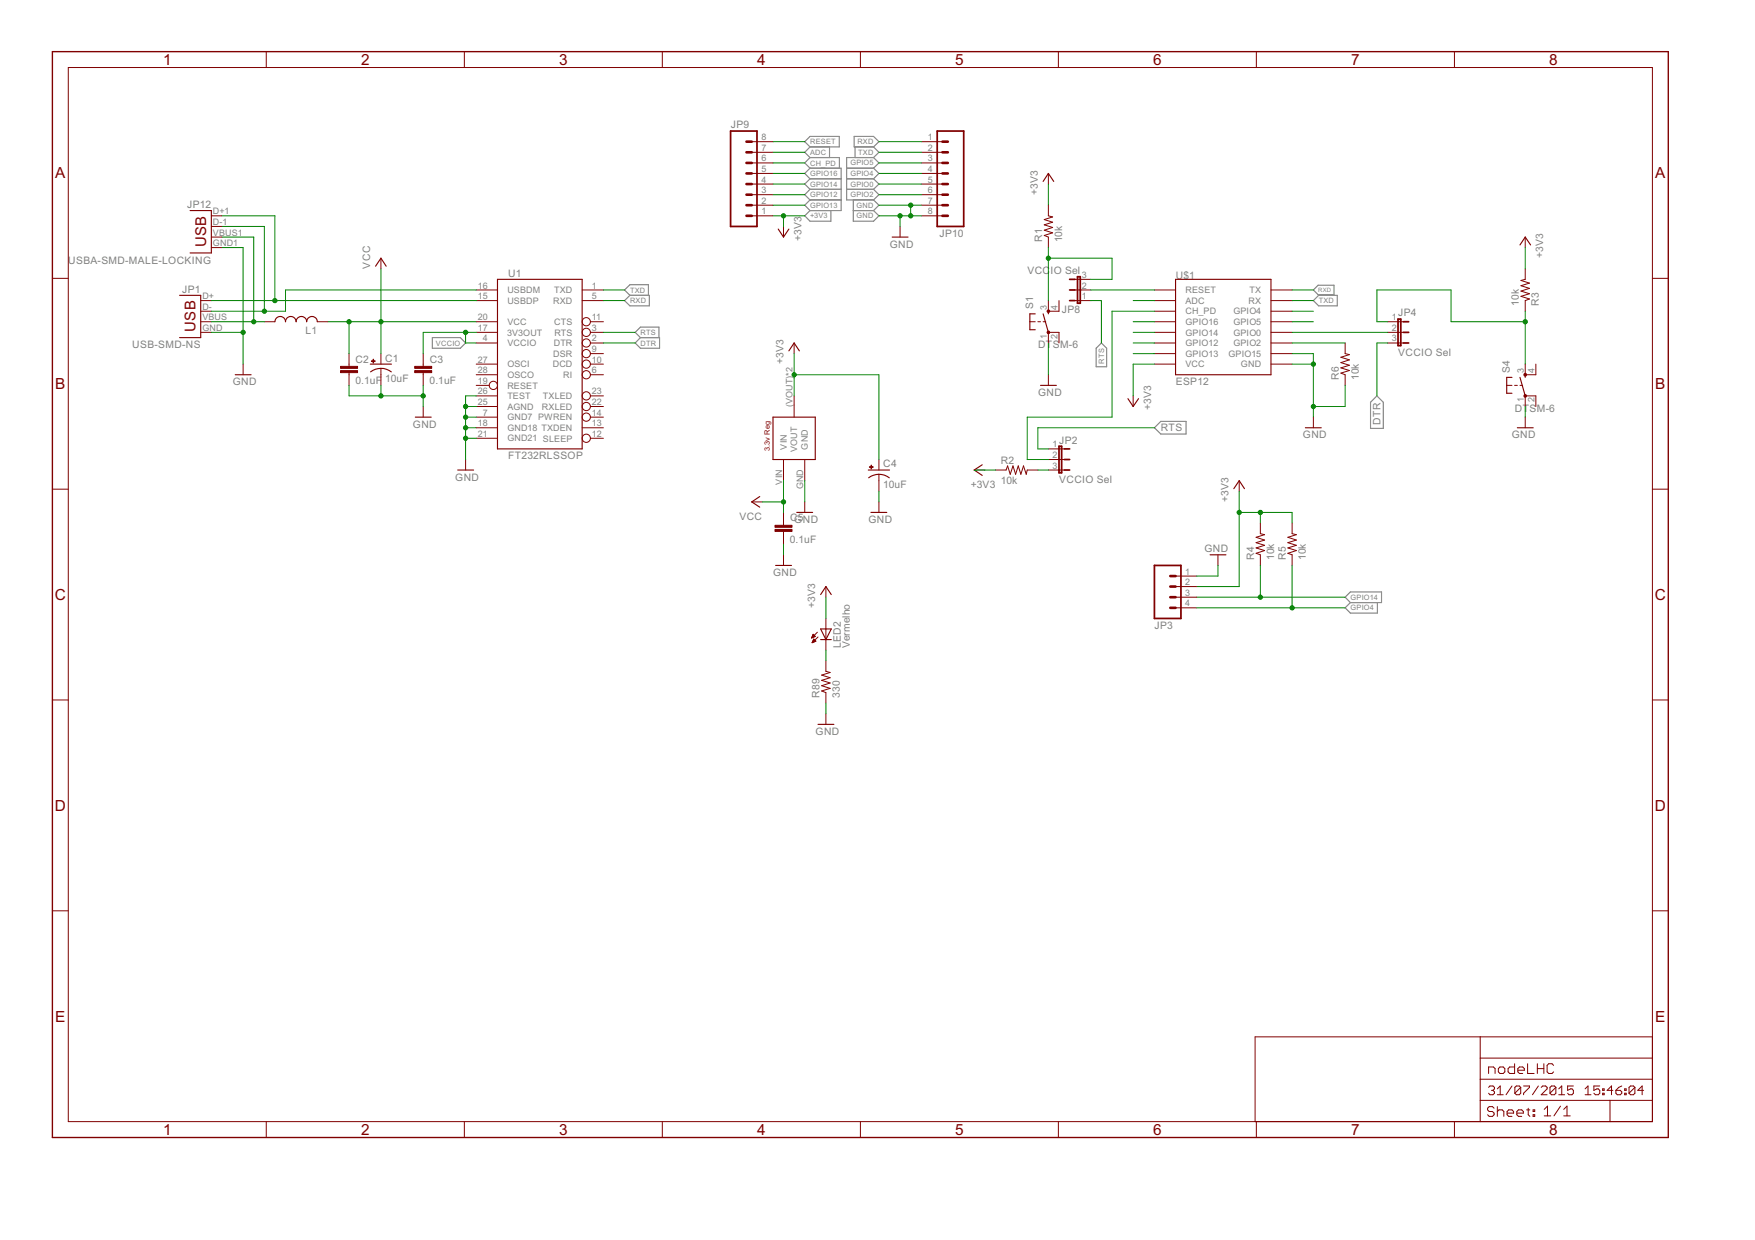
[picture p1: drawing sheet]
<svg xmlns="http://www.w3.org/2000/svg" width="297mm" height="210mm" viewBox="0 0 297 210" stroke-linecap="round" stroke-linejoin="round" font-family="sans-serif">
<g fill="none" stroke="#808080" stroke-width=".19">
<path d="M137.1 35.6l-.9 .9 .9 .9h3.5v-1.8M137.1 28.5h5.3v7.1h-5.3M137.1 33.8h5.3M137.1 26.7h5v1.8M137.1 23.1h4.9v1.8h-4.9l-.9-.9zM137.1 26.7l-.9 .9 .9 .9M137.1 28.5l-.9 .9 .9 .9M137.1 30.3h5.3M137.1 30.3l-.9 .9 .9 .8M137.1 32h5.3M137.1 32l-.9 1 .9 .8M137.1 33.8l-.9 .9 .9 .9"/>
<path d="M137.1 24.9l-.9 .9 .9 .9M140.4 24.9v1.8M143.3 28.5h4.5M143.3 30.3h4.5M143.3 32h4.5M144.4 33.8v3.6h3.4l1-.9-1-.9M144.4 35.6h3.4M144.6 23.1h3.2l1 .9-1 .9h-3.2zM144.7 24.9v1.8M147.8 33.8l1 .9-1 .9M147.8 26.7h-4.5v7.1h4.5M147.8 24.9l1 .9-1 .9"/>
<path d="M147.8 26.7l1 .9-1 .9M147.8 28.5l1 .9-1 .9M147.8 32l1 1-1 .8M147.8 30.3l1 .9-1 .8M73.2 57.1h4.7l.9 1-.9 .8h-4.7zM105.7 50.9l.9-.9h3.3v1.8h-3.3zM106.6 50l-.9-.9 .9-.9h3.1v1.8M108.4 57.1h3.2v1.8h-3.2l-.9-.8zM108.4 57.1l-.9-.8 .9-.9h3.1v1.7M185.5 58.9l.9-.8 .9 .8v3.2h-1.8zM222.3 49.1l.8-.8h2.7v1.6h-2.7zM223.2 50h3.1v1.8h-3.1l-.9-.9z"/>
<path d="M195.4 72.4l1.1-1.1h4.2v2.2h-4.2zM233 67l1.1 1.1v4.4h-2.1v-4.4zM227.7 101.1l.9-.9h5.2v1.8h-5.2zM228.6 102l-.9 .9 .9 .9h4.5v-1.8"/>
</g>
<g fill="none" stroke="#800000" stroke-width=".19">
<path d="M32.2 35.6h3.6v7.2h-3.6M131.7 38.8l.9 1.3 .9-1.3M176.6 30.7l.8-1.3 1 1.3M30.4 50h3.6v7.1h-3.6M46.5 54.5a.9 .9 0 0 1 .9-.9 .9 .9 0 0 1 .9 .9 .9 .9 0 0 1 .9-.9 .9 .9 0 0 1 .9 .9 .89 .89 0 0 1 .9-.9 .89 .89 0 0 1 .9 .9 .9 .9 0 0 1 .9-.9 .9 .9 0 0 1 .9 .9M63.6 45.1l.9-1.4 .9 1.4M84.2 47.3h14.3v28.7h-14.3zM133.5 59.4l.9-1.3 .9 1.3M151 40.1h2.7M175.2 53.1h-.9v2.7h.9M176.6 53.1l.8 3.2M177.4 52.7v.4"/>
<path d="M199 47.3h16.1v16.1h-16.1zM257.3 41.5l.8-1.4 1 1.4M39.8 63.4h2.7M62.7 61.6h3.6M62.7 62.9a2.9 2.9 0 0 1 3.5 0M70.3 70.6h2.7M77.5 79.6h2.7M130.8 70.6h7.2v7.2h-7.2zM147 79.6h3.6M166.2 78.7l-1.3 .9 1.3 .9M176.1 65.2h2.7M190.9 67.5l.9 1.3 .9-1.3"/>
<path d="M220.9 72.4h2.7M255.9 63.9h-.9v2.7h.9M256.8 72.4h2.7M257.3 63.9l.8 3.1M258.1 63.4v.5M128.6 84.1l-1.4 .9 1.4 .9M131.3 95.7h2.7M134.9 86.7h2.6M147 80.9a2.87 2.87 0 0 1 3.5 0M147.4 86.7h2.7M204.8 93.9h2.7M208.8 82.7l.9-1.3 .9 1.3"/>
<path d="M138.9 106.5h1.8l-.9 1.8zM138.9 108.3h1.8M138.9 100.6l.9-1.3 .9 1.3M138.5 122.6h2.6"/>
</g>
<g fill="none" stroke="#800000" stroke-width=".17">
<path d="M11.6 11.4h268.1v178.5h-268.1zM45.1 8.7v2.7M78.6 8.7v2.7M112.1 8.7v2.7M145.6 8.7v2.7M179.1 8.7v2.7M212.6 8.7v2.7M246.2 8.7v2.7M35.8 36.5h1.8M35.8 38.3h1.8M127.2 36.5h3.6M127.2 34.7h3.6"/>
<path d="M127.2 33h3.6M127.2 31.2h3.6M127.2 29.4h3.6M127.2 27.6h3.6M127.2 25.8h3.6M127.2 24h3.6M132.6 38.3v1.8M152.3 38.3v1.8M155.9 36.5h3.6M155.9 34.7h3.6M155.9 33h3.6M155.9 31.2h3.6"/>
<path d="M155.9 29.4h3.6M155.9 27.6h3.6M155.9 25.8h3.6M155.9 24h3.6M177.4 29.4v1.8M177.4 34.7v1.8l.8 .2-1.5 .5 1.5 .4-1.5 .5 1.5 .4-1.5 .5 1.5 .4-1.5 .5 .7 .2v1.8M8.9 47.1h2.7M34 50.9h1.8M34 52.7h1.8M34 54.5h1.8M34 56.3h1.8M35.8 40.1h1.8"/>
<path d="M35.8 41.9h1.8M44.7 54.5h1.8M53.7 54.5h1.8M59.1 59.9v2.1M64.5 43.7v1.8M64.5 59.9v1.7M71.6 59.9v2.1M80.6 50.9h3.6M80.6 54.5h3.6M80.6 56.3h3.6M80.6 49.1h3.6M80.6 58.1h3.6"/>
<path d="M98.5 50.9h3.6M98.5 49.1h3.6M99.9 54.5h2.2M99.9 56.3h2.2M99.9 59.9h2.2M99.9 58.1h2.2M134.4 58.1v1.8M174.3 54.5h.9M175.7 54.5h.4M176.6 54.5h.4M177.4 50.9v1.8h1.8v-1.8M177.4 58.1v-1.8h1.8v1.8"/>
<path d="M181.9 50.9h2.7M181.9 49.1h2.7M181.9 47.3h2.7M195.4 50.9h3.6M195.4 52.7h3.6M195.4 54.5h3.6M195.4 56.3h3.6M195.4 59.9h3.6M195.4 49.1h3.6M195.4 58.1h3.6M215.1 50.9h3.6M215.1 52.7h3.6"/>
<path d="M215.1 54.5h3.6M215.1 56.3h3.6M215.1 59.9h3.6M215.1 49.1h3.6M215.1 58.1h3.6M227.7 58.1v1.8l.7 .1-1.5 .5 1.5 .4-1.5 .5 1.5 .4-1.5 .5 1.5 .4-1.5 .5 .8 .2v1.8M234.8 54.5h2.7M234.8 56.3h2.7M234.8 58.1h2.7M258.1 40.1v1.8M258.1 45.5v1.8l-.7 .2 1.5 .4-1.5 .5 1.5 .4-1.5 .5 1.5 .4-1.5 .5 1.5 .4-.8 .3v1.8M279.7 47.1h2.7"/>
<path d="M41.1 61.6v1.8M59.1 63.1v2.1M64.5 62.4v2.8M71.6 63.1v2.1M71.6 68.8v1.8M78.8 77.8v1.8M80.6 65.2h2.2M80.6 61.6h3.6M80.6 63.4h3.6M80.6 70.6h3.6M80.6 72.4h3.6M80.6 74.2h3.6"/>
<path d="M80.6 68.8h3.6M80.6 67h3.6M98.5 72.4h3.6M99.9 61.6h2.2M99.9 63.4h2.2M99.9 70.6h2.2M99.9 74.2h2.2M99.9 68.8h2.2M99.9 67h2.2M132.6 77.8v3.6M134.4 67v3.6M136.2 77.8v3.6"/>
<path d="M148.8 77.8v1.8M164.9 79.6h1.8M168.5 79.6h1.8l.2-.7 .5 1.4 .4-1.4 .5 1.4 .4-1.4 .5 1.4 .4-1.4 .5 1.4 .2-.7h1.8M177.4 63.4v1.8M177.4 79.6h2.7M177.4 76h2.7M177.4 77.8h2.7M191.8 67v1.8M195.4 61.6h3.6M215.1 61.6h3.6M222.3 70.6v1.8M255 65.2h.9"/>
<path d="M256.3 65.2h.5M257.3 65.2h.4M258.1 61.6v1.8h1.8v-1.8M258.1 68.8v-1.8h1.8v1.8M258.1 70.6v1.8M8.9 82.8h2.7M127.2 85h1.8M132.6 86.7v2.2M132.6 90v2.1M132.6 93.9v1.8M136.2 85v1.7M139.8 99.3v1.8"/>
<path d="M148.8 80.3v2.9M148.8 85v1.7M199 97.5h3.6M199 99.3h3.6M206.1 93.9v1.8M209.7 81.4v1.8M213.3 88.5v1.8l.7 .2-1.4 .5 1.4 .4-1.4 .5 1.4 .4-1.4 .5 1.4 .4-1.4 .5 .7 .2v1.8M218.7 88.5v1.8l.7 .2-1.4 .5 1.4 .4-1.4 .5 1.4 .4-1.4 .5 1.4 .4-1.4 .5 .7 .2v1.8M279.7 82.8h2.7M8.9 118.5h2.7M137.4 108h.1M137.4 107.9h.2"/>
<path d="M137.4 107.8h.4M137.5 107.8h.4M137.5 108.7h.1M137.5 107.7h.4M137.5 108.7h.3M137.5 107.6h.4M137.5 108.6h.5M137.6 107.5h.2M137.6 108.5h.4M137.6 107.4h.1M137.6 107.4l-.2 .6M137.6 107.4l.4 .3-.6 .3"/>
<path d="M137.6 108.4h.4M137.6 108.4h.3M137.7 108.3h.1M137.7 108.2h.1M137.7 108.2l-.2 .6M137.7 108.2l.4 .3-.6 .3M138.3 107l-.9 1M138.5 107.8l-1 1M139.8 104.7v5.4M139.8 111.8v1.8l.7 .2-1.4 .5 1.4 .4-1.4 .5 1.4 .4-1.4 .5 1.4 .4-1.4 .5 .7 .2v1.8M199 101.1h3.6M199 102.9h3.6"/>
<path d="M279.7 118.5h2.7M139.8 120.8v1.8M8.9 154.2h2.7M279.7 154.2h2.7M250.5 175.5v14.4M250.5 179.1h29.2M279.7 175.5h-67.3v14.4M45.1 189.9v2.7M78.6 189.9v2.7M112.1 189.9v2.7M145.6 189.9v2.7M179.1 189.9v2.7"/>
<path d="M212.6 189.9v2.7M246.2 189.9v2.7M250.5 186.3h29.2M250.5 182.7h29.2M251.9 181.7v-1.1h.9l.2 .3v.8M251.9 184.1l.3-.3h.5l.2 .3v.2l-.2 .3M252.4 184.6h.3M252.7 184.6l.2 .2v.3l-.2 .2h-.5l-.3-.2M252.9 187.6l-.3-.3h-.5l-.3 .3v.3l.3 .3h.5l.3 .2v.3l-.3 .3h-.5l-.3-.3M253.4 184.3l.5-.5v1.5M253.4 185.3h1M253.4 188.2l.3-.3h.6l.2 .3v.8"/>
<path d="M253.4 187.3v1.7M253.9 180.6h.5l.3 .3v.5l-.3 .3h-.5l-.3-.3v-.5zM255.1 188.4h1.1v-.2l-.3-.3h-.5l-.3 .3v.5l.3 .3h.5M255.9 183.8l-1 1.5M256.3 180.1v1.6h-.8l-.3-.3v-.5l.3-.3h.8M256.7 188.4h1.1v-.2l-.2-.3h-.6l-.3 .3v.5l.3 .3h.6M256.9 181.2h1.1v-.3l-.3-.3h-.5l-.3 .3v.5l.3 .3h.5M257.4 184.1l-.3-.3h-.5l-.2 .3v1M257.4 184.1v1l-.3 .2h-.5l-.2-.2M257.4 184.1l-1 1M257.9 183.8h1v.3l-1 1v.2M258.4 187.9h.5"/>
<path d="M258.6 180.1v1.6h1.1M258.7 187.6v1.1l.2 .3M259.5 187.9h.3v.3h-.3zM259.5 188.7h.3v.3h-.3zM260.2 180.1v1.6M260.2 180.9h1.1M260.4 183.8l-1 1.5M260.9 184.1l.2-.3h.5l.3 .3v.2l-1 1h1M261.3 180.1v1.6M261.4 187.8l.5-.6v1.7M261.4 188.9h1.1M263 180.3l-.3-.2h-.6l-.2 .2v1.1l.2 .3h.6l.3-.3"/>
<path d="M263.3 184.1l-.2-.3h-.5l-.3 .3v1M263.3 184.1v1l-.2 .2h-.5l-.3-.2M263.3 184.1l-1 1M263.8 185.3h1M263.8 184.3l.5-.5v1.5M264.1 187.2l-1.1 1.7M264.7 188.9h1.1M264.7 187.8l.5-.6v1.7M266.3 183.8h-1v.8l.8-.3 .2 .3v.5l-.2 .2h-.5l-.3-.2M268.3 185.3h1M268.3 184.3l.5-.5v1.5M270.8 183.8h-1v.8l.5-.3h.2l.3 .3v.5l-.3 .2h-.5l-.2-.2"/>
<path d="M271.3 184.3h.2v.3h-.2zM271.3 185.1h.2v.2h-.2zM272.5 186.3v3.6M273 184.6h-1l.8-.8v1.5M273.5 184.6h.7l.3 .2v.3l-.3 .2h-.5l-.2-.2zM274.5 183.8l-.5 .3-.5 .5M275 184.3h.2v.3h-.2zM275 185.1h.2v.2h-.2zM276.7 184.1l-.2-.3h-.5l-.3 .3v1M276.7 184.1v1l-.2 .2h-.5l-.3-.2M276.7 184.1l-1 1M278.2 184.6h-1l.7-.8v1.5"/>
<circle cx="99.2" cy="54.5" r=".7"/>
<circle cx="99.2" cy="59.9" r=".7"/>
<circle cx="99.2" cy="58.1" r=".7"/>
<circle cx="99.2" cy="56.3" r=".7"/>
<circle cx="83.5" cy="65.2" r=".7"/>
<circle cx="99.2" cy="74.2" r=".7"/>
<circle cx="99.2" cy="67" r=".7"/>
<circle cx="99.2" cy="68.8" r=".7"/>
<circle cx="99.2" cy="61.6" r=".7"/>
<circle cx="99.2" cy="63.4" r=".7"/>
<circle cx="99.2" cy="70.6" r=".7"/>
</g>
<g fill="#800000" stroke="#800000" stroke-width=".17">
<path d="M62.9 61.1l.6 .1z"/>
<path d="M63.1 60.8l.1 .6z"/>
<path d="M70.2 62.7h2.9v.4h-2.9z"/>
<path d="M70.2 62h2.9v.4h-2.9z"/>
<path d="M147.2 79l.6 .1z"/>
<path d="M147.4 78.7l.1 .7z"/>
<path d="M131.2 89.6h2.8v.4h-2.8z"/>
<path d="M131.2 88.9h2.8v.4h-2.8z"/>
<path d="M57.6 62.7h2.9v.4h-2.9z"/>
<path d="M57.6 62h2.9v.4h-2.9z"/>
</g>
<path d="M8.9 8.7h273.5v183.9h-273.5z" fill="none" stroke="#800000" stroke-width=".23"/>
<g fill="#800000" stroke="#800000" stroke-width=".17">
<path d="M258 66.9l.1-.1 .2 .1v.3h-.3z" fill-rule="evenodd"/>
<path d="M177.3 56.1h.3v.3h-.3l-.1-.1z" fill-rule="evenodd"/>
<path d="M177.3 52.5h.3v.3l-.2 .1-.1-.1-.1-.1z" fill-rule="evenodd"/>
<circle cx="258.2" cy="63.4" r=".24"/>
</g>
<g fill="none" stroke="#800000" stroke-width=".3">
<path d="M123.7 22.2h4.4v16.1h-4.4zM158.6 22.2h4.5v16.1h-4.5zM181 50.9h.9M181 49.1h.9M181 47.3h.9M182.4 46.8h.4v4.5h-.4zM236.6 54h.5v4.5h-.5zM237.5 54.5h.9M237.5 56.3h.9M237.5 58.1h.9M179.2 75.5h.5v4.5h-.5zM180.1 76h.9"/>
<path d="M180.1 77.8h.9M180.1 79.6h.9M195.4 95.7h4.5v9h-4.5z"/>
</g>
<g fill="none" stroke="#800000" stroke-width=".44">
<path d="M126.3 33h.9M126.3 34.7h.9M126.3 36.5h.9M126.3 29.4h.9M126.3 31.2h.9M126.3 27.6h.9M126.3 25.8h.9M126.3 24h.9M159.5 33h.9M159.5 34.7h.9M159.5 36.5h.9M159.5 29.4h.9"/>
<path d="M159.5 31.2h.9M159.5 27.6h.9M159.5 25.8h.9M159.5 24h.9M198.1 99.3h.9M198.1 97.5h.9M198.1 101.1h.9M198.1 102.9h.9"/>
</g>
<g fill="none" stroke="#008000" stroke-width=".17">
<path d="M37.6 36.5h8.9v14.4M37.6 38.3h7.1v14.4M130.8 36.5h5.4M130.8 34.7h5.4M130.8 25.8h5.4M130.8 24h5.4M130.8 27.6h5.4M130.8 29.4h5.4M130.8 31.2h5.4M130.8 33h5.4M132.6 36.5v1.8M148.8 36.5h7.1"/>
<path d="M148.8 34.7h7.1M148.8 25.8h7.1M148.8 24h7.1M148.8 27.6h7.1M148.8 29.4h7.1M148.8 31.2h7.1M148.8 33h7.1M152.3 36.5v1.8M154.1 34.7v1.8M177.4 31.2v3.5M35.8 56.3h5.3M35.8 54.5h8.9"/>
<path d="M35.8 50.9h44.8M37.6 41.9h3.5v19.7M37.6 40.1h5.3v14.4M55.5 54.5h25.1M59.1 54.5v5.4M64.5 45.5v14.4M78.8 56.3v1.8h1.8M80.6 56.3h-9v3.6M80.6 49.1h-32.3v3.6h-12.5M102.1 56.3h5.4M102.1 49.1h3.6M102.1 50.9h3.6"/>
<path d="M102.1 58.1h5.4M134.4 59.9v7.1M177.4 41.9v9M177.4 58.1v5.3M177.4 43.7h10.8v3.6h-3.6M184.6 49.1h10.8M184.6 50.9h1.8v7.2M191.8 56.3h3.6M191.8 59.9h3.6M191.8 54.5h3.6M191.8 50.9h3.6M191.8 58.1h3.6"/>
<path d="M195.4 52.7h-7.2v17.9h-14.3v7.2h3.5M218.7 56.3h16.1M218.7 59.9h3.6v10.7M218.7 54.5h3.6M218.7 49.1h3.6M218.7 50.9h3.6M218.7 52.7h3.6M218.7 58.1h9M234.8 54.5h-1.8v-5.4h12.6v5.4h12.5M234.8 58.1h-1.8v8.9M258.1 41.9v3.6M258.1 52.7v8.9"/>
<path d="M59.1 65.2v1.8h12.5M64.5 65.2v1.8M71.6 65.2v3.6M78.8 68.8h1.8M78.8 70.6h1.8M78.8 72.4h1.8M78.8 74.2h1.8M80.6 67h-1.8v10.8M134.4 63.4h14.4v14.4M164.9 79.6h3.6M175.7 79.6h1.7M195.4 72.4h-19.7v3.6h1.7"/>
<path d="M195.4 61.6h-3.6v5.4M218.7 61.6h3.6M227.7 65.2v3.6h-5.4M258.1 68.8v1.8M129 85h3.6M132.6 81.4v5.3M132.6 92.1v1.8M136.2 81.4v3.6M148.8 83.2v1.8M206.1 95.7v1.8h-3.5M209.7 83.2v16.1h-7.1M209.7 86.7h9v1.8"/>
<path d="M213.3 86.7v1.8M213.3 95.7v5.4M218.7 95.7v7.2M139.8 101.1v3.6M139.8 110.1v1.7M139.8 119v1.8M202.6 101.1h25.1M202.6 102.9h25.1"/>
</g>
<g fill="#008000" stroke="#008000" stroke-width=".17">
<circle cx="41.1" cy="56.3" r=".36"/>
<circle cx="71.6" cy="67" r=".36"/>
<circle cx="64.5" cy="67" r=".36"/>
<circle cx="78.8" cy="68.8" r=".36"/>
<circle cx="78.8" cy="70.6" r=".36"/>
<circle cx="78.8" cy="72.4" r=".36"/>
<circle cx="78.8" cy="74.2" r=".36"/>
<circle cx="152.3" cy="36.5" r=".36"/>
<circle cx="154.1" cy="36.5" r=".36"/>
<circle cx="154.1" cy="34.7" r=".36"/>
<circle cx="222.3" cy="61.6" r=".36"/>
<circle cx="222.3" cy="68.8" r=".36"/>
<circle cx="134.4" cy="63.4" r=".36"/>
<circle cx="132.6" cy="36.5" r=".36"/>
<circle cx="209.7" cy="86.7" r=".36"/>
<circle cx="213.3" cy="86.7" r=".36"/>
<circle cx="64.5" cy="54.5" r=".36"/>
<circle cx="59.1" cy="54.5" r=".36"/>
<circle cx="132.6" cy="85" r=".36"/>
<circle cx="42.9" cy="54.5" r=".36"/>
<circle cx="46.5" cy="50.9" r=".36"/>
<circle cx="44.7" cy="52.7" r=".36"/>
<circle cx="78.8" cy="56.3" r=".36"/>
<circle cx="177.4" cy="43.7" r=".36"/>
<circle cx="258.1" cy="54.5" r=".36"/>
<circle cx="213.3" cy="101.1" r=".36"/>
<circle cx="218.7" cy="102.9" r=".36"/>
</g>
<g font-size="2.9" fill="#800000">
<text x="27.6" y="11">1</text>
<text x="61.1" y="11">2</text>
<text x="94.6" y="11">3</text>
<text x="128.1" y="11">4</text>
<text x="161.7" y="11">5</text>
<text x="195.2" y="11">6</text>
<text x="228.7" y="11">7</text>
<text x="262.2" y="11">8</text>
<text x="9.3" y="30.2">A</text>
<text x="280.2" y="30.2">A</text>
<text x="9.3" y="65.9">B</text>
<text x="280.2" y="65.9">B</text>
<text x="9.3" y="101.6">C</text>
<text x="280.1" y="101.6">C</text>
<text x="9.3" y="137.2">D</text>
<text x="280.1" y="137.2">D</text>
<text x="9.3" y="172.9">E</text>
<text x="280.2" y="172.9">E</text>
<text x="27.6" y="192.1">1</text>
<text x="61.1" y="192.1">2</text>
<text x="94.6" y="192.1">3</text>
<text x="128.1" y="192.1">4</text>
<text x="161.7" y="192.1">5</text>
<text x="195.2" y="192.1">6</text>
<text x="228.7" y="192.1">7</text>
<text x="262.2" y="192.1">8</text>
</g>
<g font-size="2.8" fill="#800000">
<text x="34.9" y="41.9" transform="rotate(-90 34.9 41.9)">USB</text>
<text x="33.1" y="56.2" transform="rotate(-90 33.1 56.2)">USB</text>
</g>
<g font-size="1.9" fill="#808080">
<text x="123.7" y="21.7">JP9</text>
<text x="31.7" y="35.2">JP12</text>
<text x="175.7" y="33" transform="rotate(-90 175.7 33)">+3V3</text>
<text x="135.7" y="40.7" transform="rotate(-90 135.7 40.7)">+3V3</text>
<text x="150.6" y="41.9">GND</text>
<text x="159" y="40.1">JP10</text>
<text x="176.4" y="41" transform="rotate(-90 176.4 41)">R1</text>
<text x="179.8" y="41" transform="rotate(-90 179.8 41)">10k</text>
<text x="11.5" y="44.6">USBA-SMD-MALE-LOCKING</text>
<text x="62.7" y="45.5" transform="rotate(-90 62.7 45.5)">VCC</text>
<text x="86" y="46.9">U1</text>
<text x="173.9" y="46.3">VCC</text>
<text x="177.8" y="46.3">IO Sel</text>
<text x="199" y="47.3">U$1</text>
<text x="261.2" y="43.7" transform="rotate(-90 261.2 43.7)">+3V3</text>
<text x="30.9" y="49.5">JP1</text>
<text x="174.8" y="52.4" transform="rotate(-90 174.8 52.4)">S1</text>
<text x="179.7" y="53">JP8</text>
<text x="236.7" y="53.6">JP4</text>
<text x="257.1" y="51.8" transform="rotate(-90 257.1 51.8)">10k</text>
<text x="260.5" y="51.7" transform="rotate(-90 260.5 51.7)">R3</text>
<text x="22.4" y="59">USB-SMD-NS</text>
<text x="51.7" y="56.6">L1</text>
<text x="175.7" y="59">DTSM-6</text>
<text x="39.4" y="65.2">GND</text>
<text x="60.2" y="65">0.1uF 10uF</text>
<text x="60.2" y="61.4">C2</text>
<text x="65.2" y="61.2">C1</text>
<text x="72.7" y="65">0.1uF</text>
<text x="72.7" y="61.4">C3</text>
<text x="132.6" y="61.6" transform="rotate(-90 132.6 61.6)">+3V3</text>
<text x="199" y="65.2">ESP12</text>
<text x="226.6" y="64.3" transform="rotate(-90 226.6 64.3)">R6</text>
<text x="230" y="64.3" transform="rotate(-90 230 64.3)">10k</text>
<text x="236.7" y="60.3">VCCIO Sel</text>
<text x="255.6" y="63.1" transform="rotate(-90 255.6 63.1)">S4</text>
<text x="175.7" y="67">GND</text>
<text x="194.8" y="69.4" transform="rotate(-90 194.8 69.4)">+3V3</text>
<text x="233.7" y="71.9" transform="rotate(-90 233.7 71.9)">DTR</text>
<text x="256.4" y="69.7">DTSM-6</text>
<text x="69.9" y="72.4">GND</text>
<text x="86" y="77.8">FT232RLSSOP</text>
<text x="179.3" y="75.1">JP2</text>
<text x="196.5" y="73">RTS</text>
<text x="220.5" y="74.2">GND</text>
<text x="255.9" y="74.2">GND</text>
<text x="77" y="81.4">GND</text>
<text x="149.5" y="82.5">10uF</text>
<text x="149.5" y="79.1">C4</text>
<text x="164.3" y="82.6">+3V3</text>
<text x="169.4" y="81.9">10k</text>
<text x="169.4" y="78.5">R2</text>
<text x="179.3" y="81.8">VCCIO Sel</text>
<text x="125.2" y="88">VCC</text>
<text x="133.7" y="88.3">CG5ND</text>
<text x="147" y="88.5">GND</text>
<text x="207.9" y="85" transform="rotate(-90 207.9 85)">+3V3</text>
<text x="133.7" y="91.9">0.1uF</text>
<text x="203.9" y="93.4">GND</text>
<text x="212.3" y="94.8" transform="rotate(-90 212.3 94.8)">R4</text>
<text x="215.6" y="94.8" transform="rotate(-90 215.6 94.8)">10k</text>
<text x="217.6" y="94.8" transform="rotate(-90 217.6 94.8)">R5</text>
<text x="221" y="94.8" transform="rotate(-90 221 94.8)">10k</text>
<text x="130.9" y="97.5">GND</text>
<text x="138" y="102.9" transform="rotate(-90 138 102.9)">+3V3</text>
<text x="195.4" y="106.5">JP3</text>
<text x="142.3" y="109.7" transform="rotate(-90 142.3 109.7)">LED2</text>
<text x="143.8" y="109.7" transform="rotate(-90 143.8 109.7)">Vermelho</text>
<text x="138.7" y="118.1" transform="rotate(-90 138.7 118.1)">R89</text>
<text x="142.1" y="118.1" transform="rotate(-90 142.1 118.1)">330</text>
<text x="138" y="124.4">GND</text>
</g>
<g font-size="1.7" fill="#808080">
<text x="128.9" y="23.7">8</text>
<text x="157" y="23.7">1</text>
<text x="128.9" y="29.1">5</text>
<text x="128.9" y="27.3">6</text>
<text x="128.9" y="25.5">7</text>
<text x="157" y="25.5">2</text>
<text x="157" y="27.3">3</text>
<text x="157" y="29.1">4</text>
<text x="128.9" y="34.5">2</text>
<text x="128.9" y="32.7">3</text>
<text x="128.9" y="30.9">4</text>
<text x="157" y="30.9">5</text>
<text x="157" y="32.7">6</text>
<text x="157" y="34.5">7</text>
<text x="36" y="36.3">D+1</text>
<text x="36" y="38.1">D-1</text>
<text x="36" y="39.9">VBUS1</text>
<text x="36" y="41.7">GND1</text>
<text x="128.9" y="36.3">1</text>
<text x="157" y="36.3">8</text>
<text x="183.1" y="47">3</text>
<text x="34.3" y="50.6">D+</text>
<text x="34.3" y="52.4">D-</text>
<text x="80.9" y="48.8">16</text>
<text x="80.9" y="50.6">15</text>
<text x="85.9" y="49.6">USBDM</text>
<text x="85.9" y="51.4">USBDP</text>
<text x="93.6" y="51.4">RXD</text>
<text x="93.8" y="49.6">TXD</text>
<text x="100.2" y="48.8">1</text>
<text x="100.2" y="50.6">5</text>
<text x="177.2" y="52.4" transform="rotate(-90 177.2 52.4)">3</text>
<text x="179" y="52.4" transform="rotate(-90 179 52.4)">4</text>
<text x="183.1" y="50.6">1</text>
<text x="183.1" y="48.8">2</text>
<text x="200.6" y="49.6">RESET</text>
<text x="200.6" y="51.4">ADC</text>
<text x="200.6" y="53.2">CH_PD</text>
<text x="208.7" y="53.2">GPIO4</text>
<text x="211.3" y="51.4">RX</text>
<text x="211.5" y="49.6">TX</text>
<text x="34.3" y="54.2">VBUS</text>
<text x="34.3" y="56">GND</text>
<text x="80.9" y="56">17</text>
<text x="80.9" y="54.2">20</text>
<text x="81.7" y="57.8">4</text>
<text x="85.8" y="56.8">3V3OUT</text>
<text x="85.9" y="58.6">VCCIO</text>
<text x="85.9" y="55">VCC</text>
<text x="93.7" y="58.6">DTR</text>
<text x="93.8" y="55">CTS</text>
<text x="93.8" y="56.8">RTS</text>
<text x="100.2" y="59.6">9</text>
<text x="100.2" y="56">3</text>
<text x="100.2" y="54.2">11</text>
<text x="100.2" y="57.8">2</text>
<text x="177.2" y="57.3" transform="rotate(-90 177.2 57.3)">1</text>
<text x="179" y="57.3" transform="rotate(-90 179 57.3)">2</text>
<text x="200.6" y="55">GPIO16</text>
<text x="200.6" y="56.8">GPIO14</text>
<text x="200.6" y="58.6">GPIO12</text>
<text x="208.7" y="58.6">GPIO2</text>
<text x="208.7" y="56.8">GPIO0</text>
<text x="208.7" y="55">GPIO5</text>
<text x="235.6" y="54.2">1</text>
<text x="235.6" y="56">2</text>
<text x="235.6" y="57.8">3</text>
<text x="80.9" y="65">19</text>
<text x="80.9" y="61.4">27</text>
<text x="80.9" y="63.2">28</text>
<text x="85.9" y="65.8">RESET</text>
<text x="85.9" y="62.2">OSCI</text>
<text x="85.9" y="64">OSCO</text>
<text x="93.6" y="62.2">DCD</text>
<text x="93.6" y="60.4">DSR</text>
<text x="95.3" y="64">RI</text>
<text x="100.2" y="61.4">10</text>
<text x="100.2" y="63.2">6</text>
<text x="200.6" y="60.4">GPIO13</text>
<text x="200.6" y="62.2">VCC</text>
<text x="207.9" y="60.4">GPIO15</text>
<text x="210" y="62.2">GND</text>
<text x="257.9" y="63.2" transform="rotate(-90 257.9 63.2)">3</text>
<text x="259.7" y="63.2" transform="rotate(-90 259.7 63.2)">4</text>
<text x="80.9" y="68.6">25</text>
<text x="80.9" y="66.8">26</text>
<text x="81.7" y="70.4">7</text>
<text x="85.9" y="71.1">GND7 PWREN</text>
<text x="85.9" y="69.4">AGND</text>
<text x="85.9" y="67.6">TEST</text>
<text x="91.7" y="69.4">RXLED</text>
<text x="91.9" y="67.6">TXLED</text>
<text x="100.2" y="66.8">23</text>
<text x="100.2" y="68.6">22</text>
<text x="100.2" y="70.4">14</text>
<text x="134.2" y="69" transform="rotate(-90 134.2 69)">(VOUT)*2</text>
<text x="257.9" y="68.1" transform="rotate(-90 257.9 68.1)">1</text>
<text x="259.7" y="68.1" transform="rotate(-90 259.7 68.1)">2</text>
<text x="80.9" y="72.2">18</text>
<text x="80.9" y="73.9">21</text>
<text x="85.9" y="72.9">GND18 TXDEN</text>
<text x="85.9" y="74.7">GND21 SLEEP</text>
<text x="100.2" y="72.2">13</text>
<text x="100.2" y="73.9">12</text>
<text x="133.2" y="76.1" transform="rotate(-90 133.2 76.1)">VIN</text>
<text x="134.9" y="76.6" transform="rotate(-90 134.9 76.6)">VOUT</text>
<text x="136.7" y="76.1" transform="rotate(-90 136.7 76.1)">GND</text>
<text x="178.2" y="75.7">1</text>
<text x="178.2" y="77.5">2</text>
<text x="132.4" y="82" transform="rotate(-90 132.4 82)">VIN</text>
<text x="136" y="82.9" transform="rotate(-90 136 82.9)">GND</text>
<text x="178.2" y="79.3">3</text>
<text x="200.6" y="97.3">1</text>
<text x="200.6" y="99.1">2</text>
<text x="200.6" y="100.8">3</text>
<text x="200.6" y="102.6">4</text>
</g>
<g font-size="1.4" fill="#808080">
<text x="137.1" y="28">CH_PD</text>
<text x="137.1" y="24.4">RESET</text>
<text x="137.1" y="29.8">GPIO16</text>
<text x="137.1" y="26.2">ADC</text>
<text x="143.9" y="28">GPIO5</text>
<text x="143.9" y="29.8">GPIO4</text>
<text x="145.1" y="24.4">RXD</text>
<text x="145.3" y="26.2">TXD</text>
<text x="137.1" y="31.6">GPIO14</text>
<text x="137.1" y="33.4">GPIO12</text>
<text x="137.1" y="35.2">GPIO13</text>
<text x="143.9" y="33.4">GPIO2</text>
<text x="143.9" y="31.6">GPIO0</text>
<text x="145" y="35.2">GND</text>
<text x="137.1" y="37">+3V3</text>
<text x="145" y="37">GND</text>
<text x="106.6" y="49.5">TXD</text>
<text x="106.6" y="51.3">RXD</text>
<text x="223.2" y="51.3">TXD</text>
<text x="73.8" y="58.5">VCCIO</text>
<text x="108.4" y="58.5">DTR</text>
<text x="108.4" y="56.7">RTS</text>
<text x="186.9" y="61.5" transform="rotate(-90 186.9 61.5)">RTS</text>
<text x="228.6" y="101.5">GPIO14</text>
<text x="228.6" y="103.3">GPIO4</text>
</g>
<text font-size="1.4" fill="#800000" x="130.3" y="76.3" transform="rotate(-90 130.3 76.3)">3.3v Reg</text>
<text font-size="1.1" fill="#808080" x="223.1" y="49.4">RXD</text>
</svg>
